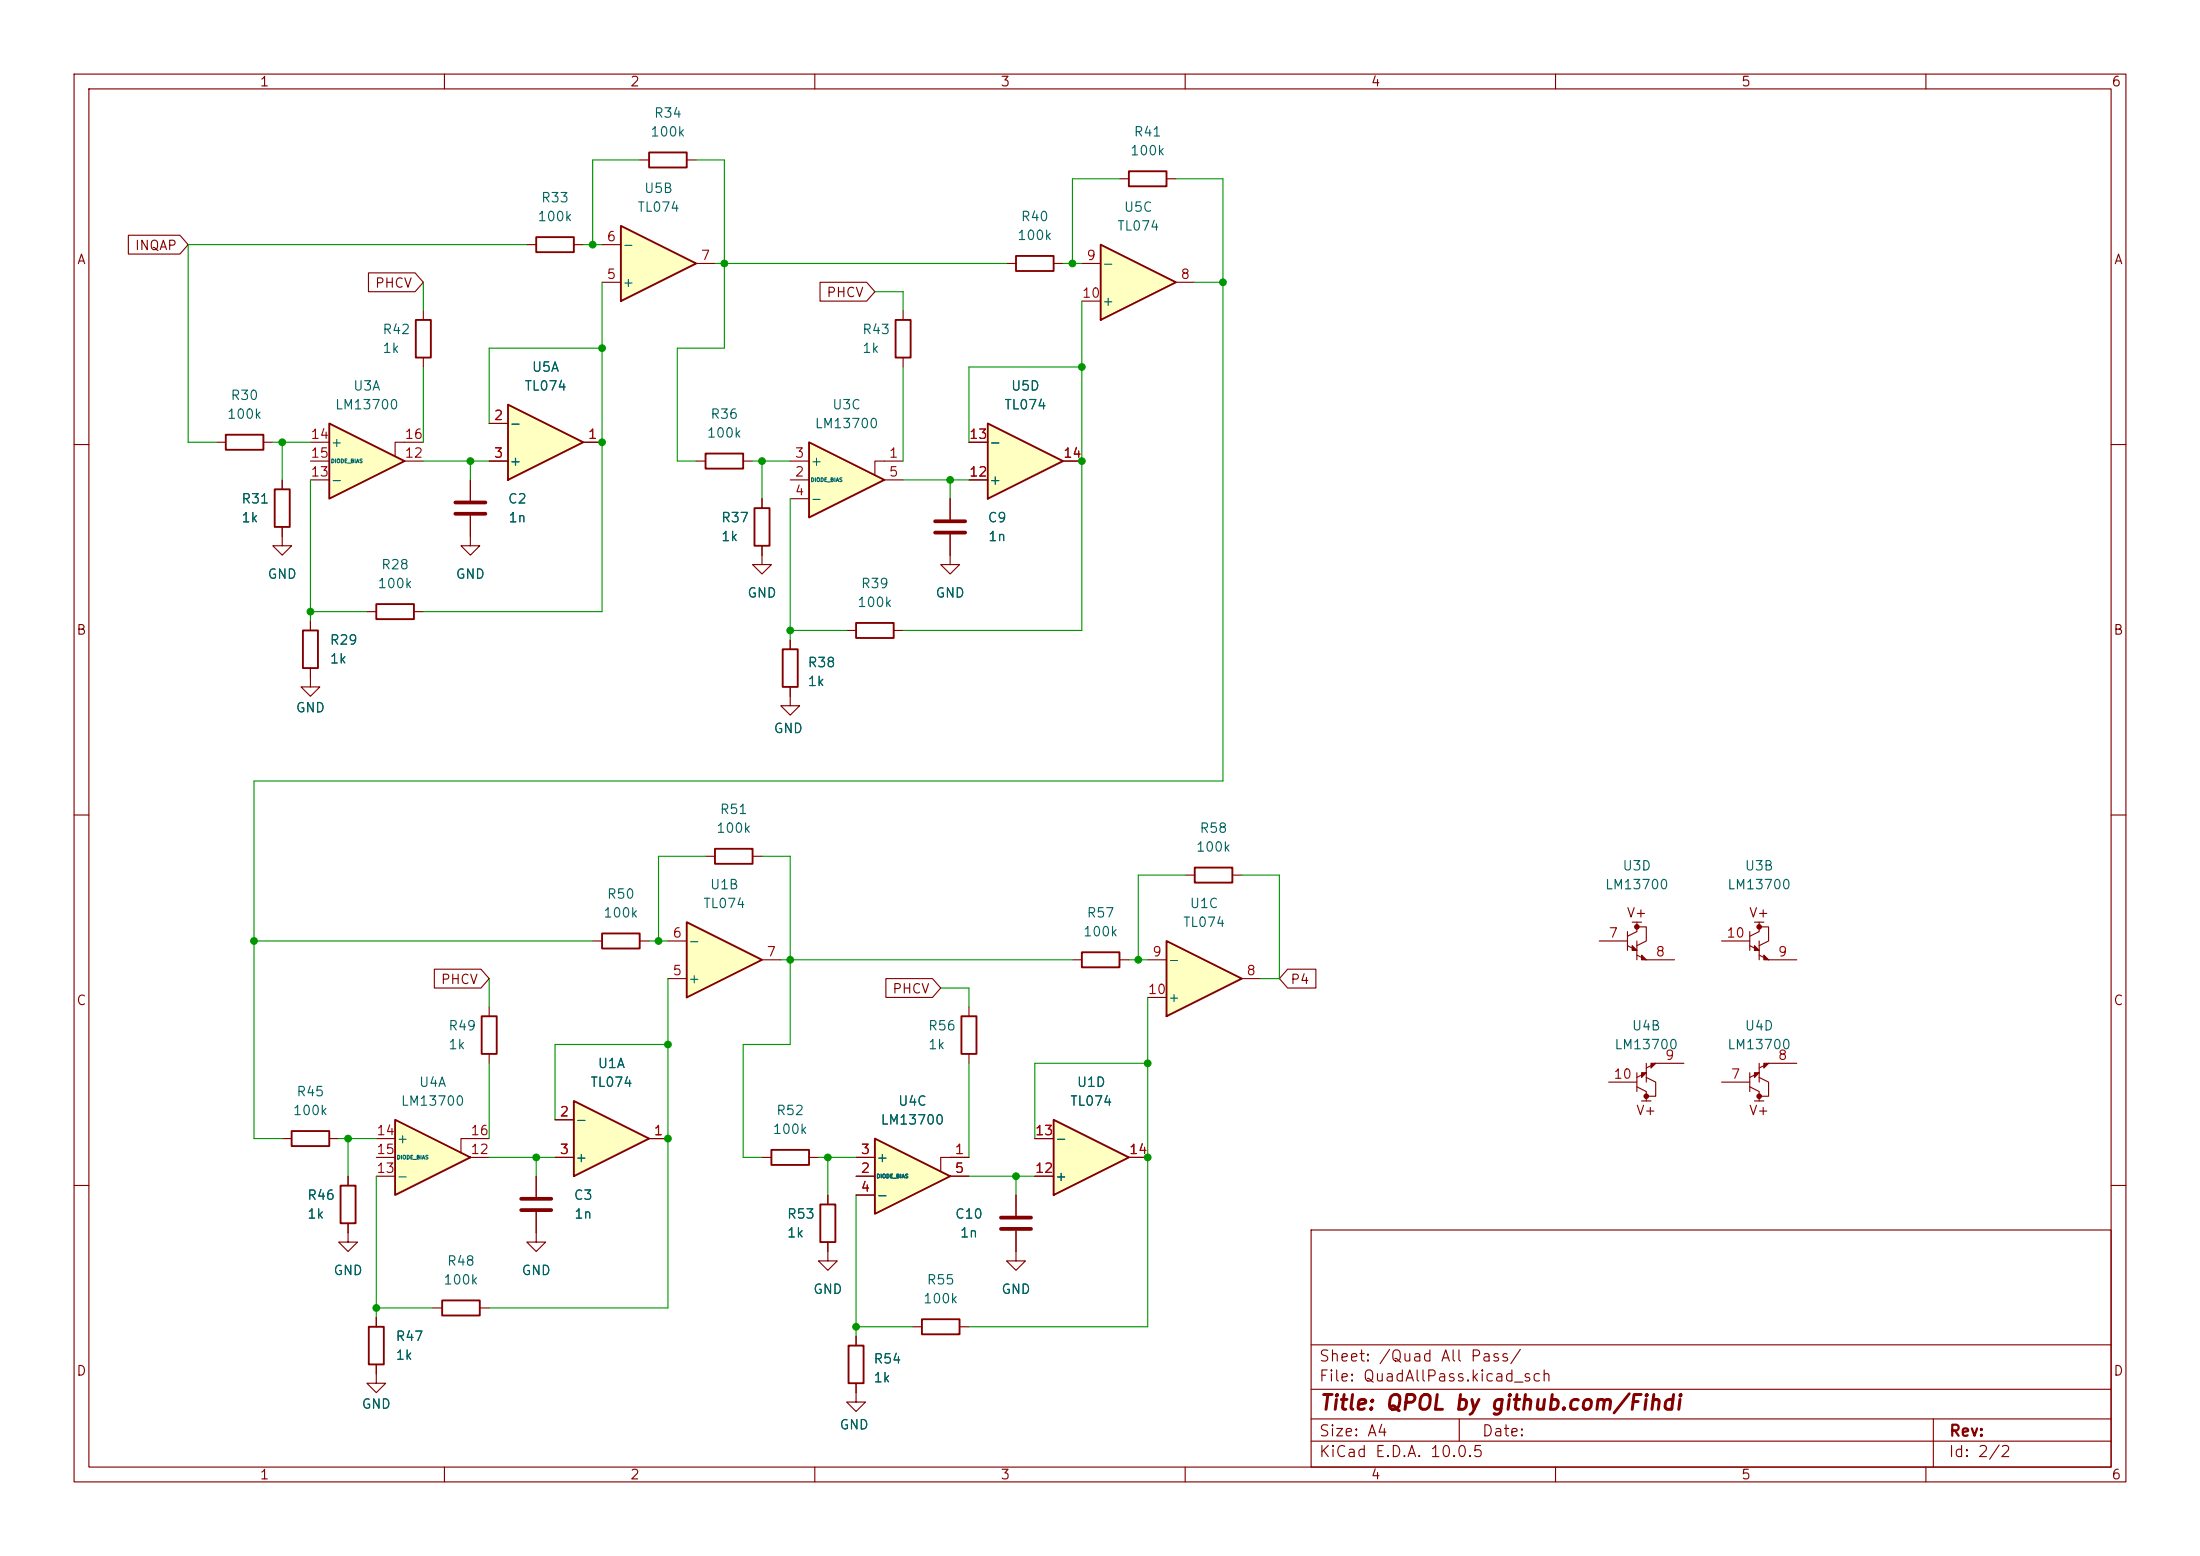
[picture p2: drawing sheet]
<svg xmlns="http://www.w3.org/2000/svg" width="297mm" height="210mm" viewBox="0 0 297 210" stroke-linecap="round" stroke-linejoin="round" font-family="sans-serif">
<g fill="none" stroke="#840000" stroke-width=".15">
<path d="M10 10h277v190h-277zM12 12h273v186h-273zM60 10v2M110 10v2M160 10v2M210 10v2M260 10v2M10 60h2M285 60h2M10 110h2M285 110h2M102.9 156.2h1.2"/>
<path d="M109.2 156.2h1.3M10 160h2M111.8 161.3v1.3M111.8 167.6v1.3M177 166h108v32h-108zM285 160h2M60 198v2M110 198v2M160 198v2M177 194.5h108M177 191.5h108M177 187.5h108"/>
<path d="M177 181.5h108M197 191.5v3M210 198v2M260 198v2M261 191.5v6.5"/>
</g>
<path d="M104.1 155.2h5.1v2h-5.1zM110.7 162.6h2.1v5h-2.1z" fill="none" stroke="#840000" stroke-width=".25"/>
<path d="M118.1 153.7l10.2 5.1-10.2 5z" fill="#ffffc2"/>
<path d="M130.8 135.9v1.3M115.6 156.2h2.5M115.6 158.8h2.5M128.3 158.8h2.5M130.8 156.2h-3.8v1.9M130.8 142.2v1.3M115.6 161.3h2.5M137.2 161.3v2.8M137.2 166.1v2.8" fill="none" stroke="#840000" stroke-width=".15"/>
<path d="M129.8 137.2h2v5h-2zM118.1 153.7l10.2 5.1-10.2 5z" fill="none" stroke="#840000" stroke-width=".25"/>
<path d="M135.1 164.3h4.1M135.1 165.9h4.1" fill="none" stroke="#840000" stroke-width=".51"/>
<path d="M77.5 148.6l10.1 5.1-10.1 5.1z" fill="#ffffc2"/>
<path d="M77.5 148.6l10.1 5.1-10.1 5.1z" fill="none" stroke="#840000" stroke-width=".25"/>
<path d="M74.9 151.1h2.6M74.9 156.2h2.6M87.6 153.7h2.6" fill="none" stroke="#840000" stroke-width=".15"/>
<path d="M92.7 124.5l10.2 5-10.2 5.1z" fill="#ffffc2"/>
<path d="M92.7 124.5l10.2 5-10.2 5.1zM146 128.5h5.1v2.1h-5.1z" fill="none" stroke="#840000" stroke-width=".25"/>
<g fill="none" stroke="#840000" stroke-width=".15">
<path d="M90.2 132.1h2.5M90.2 127h2.5M102.9 129.5h2.5M144.8 129.5h1.2M151.1 129.5h1.3M215.9 127h3.8M219.7 125.7v2.6M219.7 127.6l1.3 .7M220.3 124.5h1.3M221 124.5v1.2l-1.3 .7M221 125.1h1.2v1.9l-1.2 .6M221 128.9l1.2 .6h3.9"/>
<path d="M221 127v2.5"/>
</g>
<circle cx="221" cy="125.1" r=".25" fill="#840000" stroke="#840000" stroke-width=".25"/>
<g fill="#840000" stroke="#840000" stroke-width=".15">
<path d="M220.3 127.6l.7 .7h-.7z"/>
<path d="M221.6 128.9l.6 .6h-.6z"/>
</g>
<path d="M133.3 57.2l10.2 5-10.2 5.1z" fill="#ffffc2"/>
<path d="M120.9 43.2h2v5.1h-2zM133.3 57.2l10.2 5-10.2 5.1zM105.7 87.6h2v5.1h-2zM96.5 114.6h5.1v2h-5.1zM161.3 117.1h5.1v2h-5.1z" fill="none" stroke="#840000" stroke-width=".25"/>
<g fill="none" stroke="#840000" stroke-width=".15">
<path d="M121.9 41.9v1.3M121.9 48.3v1.2M130.8 59.7h2.5M128.3 72.1v4.1h1.2l-1.2 1.3-1.3-1.3h1.3M128.3 67.3v2.8M130.8 64.8h2.5M143.5 62.2h2.5M106.7 92.7v2.6h1.2l-1.2 1.2-1.3-1.2h1.3M106.7 86.4v1.2M95.2 115.6h1.3M101.6 115.6h1.3M160 118.1h1.3"/>
<path d="M166.4 118.1h1.2"/>
</g>
<path d="M126.2 70.4h4.1M126.2 71.9h4.1" fill="none" stroke="#840000" stroke-width=".51"/>
<path d="M83.8 30.5l10.2 5.1-10.2 5z" fill="#ffffc2"/>
<path d="M83.8 30.5l10.2 5.1-10.2 5z" fill="none" stroke="#840000" stroke-width=".25"/>
<path d="M81.3 38.1h2.5M81.3 33h2.5M94 35.6h2.5" fill="none" stroke="#840000" stroke-width=".15"/>
<path d="M157.5 127l10.1 5.1-10.1 5.1z" fill="#ffffc2"/>
<path d="M72.4 32h5.1v2h-5.1zM56.1 43.2h2.1v5.1h-2.1zM101.9 68.6h2v5.1h-2zM157.5 127l10.1 5.1-10.1 5.1z" fill="none" stroke="#840000" stroke-width=".25"/>
<path d="M71.1 33h1.3M77.5 33h1.2M57.1 41.9v1.3M57.1 48.3v1.2M102.9 73.7v2.5h1.2l-1.2 1.3-1.3-1.3h1.3M102.9 67.3v1.3M154.9 129.5h2.6M154.9 134.6h2.6M167.6 132.1h2.6" fill="none" stroke="#840000" stroke-width=".15"/>
<path d="M109.2 59.7l10.2 5.1-10.2 5.1z" fill="#ffffc2"/>
<g fill="none" stroke="#840000" stroke-width=".15">
<path d="M29.2 59.7h1.3M35.6 59.7h1.2M63.5 69.6v4.1h1.3l-1.3 1.2-1.3-1.2h1.3M63.5 64.8v2.8M106.7 62.2h2.5M106.7 64.8h2.5M106.7 67.3h2.5M119.4 64.8h2.5M121.9 62.2h-3.8v1.9M114.3 85.1h1.3M120.6 85.1h1.3M47 158.8v1.2"/>
<path d="M47 165.1v2.5h1.3l-1.3 1.3-1.3-1.3h1.3M58.4 176.5h1.3M64.8 176.5h1.2"/>
</g>
<path d="M30.5 58.7h5.1v2h-5.1zM109.2 59.7l10.2 5.1-10.2 5.1zM115.6 84.1h5v2h-5zM46 160h2v5.1h-2zM59.7 175.5h5.1v2h-5.1z" fill="none" stroke="#840000" stroke-width=".25"/>
<path d="M61.5 67.8h4M61.5 69.3h4" fill="none" stroke="#840000" stroke-width=".51"/>
<path d="M53.3 151.1l10.2 5.1-10.2 5.1z" fill="#ffffc2"/>
<path d="M50.8 156.2h2.5M50.8 158.8h2.5M50.8 153.7h2.5M63.5 156.2h2.5M66 153.7h-3.8v1.9" fill="none" stroke="#840000" stroke-width=".15"/>
<path d="M53.3 151.1l10.2 5.1-10.2 5.1z" fill="none" stroke="#840000" stroke-width=".25"/>
<path d="M44.4 57.2l10.2 5-10.2 5.1z" fill="#ffffc2"/>
<path d="M41.9 59.7h2.5M57.1 59.7h-3.8v1.9M38.1 71.1v2.6h1.3l-1.3 1.2-1.3-1.2h1.3M38.1 64.8v1.2M41.9 62.2h2.5M41.9 64.8h2.5M54.6 62.2h2.5M41.9 90.2v2.5h1.3l-1.3 1.3-1.3-1.3h1.3M41.9 83.8v1.3M49.5 82.6h1.3M55.9 82.6h1.2" fill="none" stroke="#840000" stroke-width=".15"/>
<path d="M44.4 57.2l10.2 5-10.2 5.1zM37.1 66h2v5.1h-2zM40.9 85.1h2v5.1h-2zM50.8 81.5h5.1v2.1h-5.1z" fill="none" stroke="#840000" stroke-width=".25"/>
<path d="M68.6 54.6l10.1 5.1-10.1 5.1z" fill="#ffffc2"/>
<path d="M87.6 20.6h5.1v2h-5.1zM137.2 34.5h5v2.1h-5zM68.6 54.6l10.1 5.1-10.1 5.1zM65 137.2h2.1v5h-2.1zM81.3 126h5.1v2h-5.1zM124.5 178.1h5v2h-5zM114.6 181.6h2v5.1h-2z" fill="none" stroke="#840000" stroke-width=".25"/>
<g fill="none" stroke="#840000" stroke-width=".15">
<path d="M86.4 21.6h1.2M92.7 21.6h1.3M135.9 35.6h1.3M142.2 35.6h1.3M66 57.2h2.6M78.7 59.7h2.6M66 62.2h2.6M66 135.9v1.3M80 127h1.3M86.4 127h1.2M232.4 127h3.8M236.2 125.7v2.6"/>
<path d="M236.2 127.6l1.3 .7M236.9 124.5h1.2M237.5 124.5v1.2l-1.3 .7M237.5 125.1h1.3v1.9l-1.3 .6M237.5 127v2.5M237.5 128.9l1.3 .6h3.8M66 142.2v1.3M72.4 158.8v2.7M217.2 146.1h3.8M221 146.7l1.2 .6v1.3M221 144.8v2.5M221.6 148.6h1.3"/>
<path d="M222.2 145.4l1.3 .7v1.9h-1.3M222.2 144.8l-1.2 .6M222.2 143.5v2.6M227.3 143.5h-3.8l-1.3 .6M232.4 146.1h3.8M236.2 146.7l1.3 .6v1.3M236.2 144.8v2.5M236.9 148.6h1.2M237.5 145.4l1.3 .7v1.9h-1.3M237.5 144.8l-1.3 .6M237.5 143.5v2.6M242.6 143.5h-3.8l-1.3 .6"/>
<path d="M72.4 163.6v4h1.3l-1.3 1.3-1.3-1.3h1.3M123.2 179.1h1.3M129.5 179.1h1.3M115.6 186.7v2.5h1.2l-1.2 1.3-1.3-1.3h1.3M115.6 180.3v1.3"/>
</g>
<path d="M70.4 161.8h4M70.4 163.3h4" fill="none" stroke="#840000" stroke-width=".51"/>
<g fill="#840000" stroke="#840000" stroke-width=".25">
<circle cx="237.5" cy="148" r=".25"/>
<circle cx="222.2" cy="148" r=".25"/>
<circle cx="237.5" cy="125.1" r=".25"/>
</g>
<g fill="#840000" stroke="#840000" stroke-width=".15">
<path d="M236.9 144.8h.6l-.6 .6z"/>
<path d="M238.1 143.5h.7l-.7 .6z"/>
<path d="M221.6 144.8h.6l-.6 .6z"/>
<path d="M222.9 143.5h.6l-.6 .6z"/>
<path d="M236.9 127.6l.6 .7h-.6z"/>
<path d="M238.1 128.9l.7 .6h-.7z"/>
</g>
<path d="M148.6 33l10.1 5.1-10.1 5.1z" fill="#ffffc2"/>
<path d="M148.6 33l10.1 5.1-10.1 5.1zM152.4 23.1h5.1v2h-5.1zM95.2 61.2h5.1v2h-5.1zM39.4 152.7h5v2h-5zM49.8 179.1h2v5.1h-2z" fill="none" stroke="#840000" stroke-width=".25"/>
<path d="M146 35.6h2.6M151.1 24.1h1.3M157.5 24.1h1.2M158.7 38.1h2.6M146 40.6h2.6M94 62.2h1.2M100.3 62.2h1.3M38.1 153.7h1.3M44.4 153.7h1.3M50.8 177.8v1.3M111.8 168.9v1.3h1.2l-1.2 1.3-1.3-1.3h1.3M50.8 184.2v2.5h1.3l-1.3 1.3-1.3-1.3h1.3" fill="none" stroke="#840000" stroke-width=".15"/>
<path d="M142.2 151.1l10.2 5.1-10.2 5.1z" fill="#ffffc2"/>
<path d="M142.2 151.1l10.2 5.1-10.2 5.1z" fill="none" stroke="#840000" stroke-width=".25"/>
<g fill="none" stroke="#840000" stroke-width=".15">
<path d="M17.3 31.7h7l1.1 1.3-1.1 1.3h-7zM49.7 36.8h6.3l1.1 1.3-1.1 1.3h-6.3zM110.7 38.1h6.3l1.1 1.3-1.1 1.2h-6.3zM66 57.2h2.6M78.7 59.7h2.6M130.8 59.7h2.5M38.1 64.8v1.2M38.1 71.1v1.3M63.5 64.8v2.8M63.5 69.6v2.8M66 62.2h2.6M102.9 67.3v1.3"/>
<path d="M102.9 73.7v1.2M128.3 67.3v2.8M128.3 72.1v2.8M130.8 64.8h2.5M143.5 62.2h2.5M41.9 83.8v1.3M41.9 90.2v1.2M106.7 86.4v1.2M106.7 92.7v1.3M58.6 130.8h6.3l1.1 1.3-1.1 1.3h-6.3zM119.6 132.1h6.3l1.1 1.3-1.1 1.2h-6.3zM173.8 130.8h3.8v2.6h-3.8l-1.1-1.3z"/>
<path d="M47 158.8v1.2M72.4 158.8v2.7M74.9 156.2h2.6M74.9 151.1h2.6M87.6 153.7h2.6M115.6 158.8h2.5M115.6 156.2h2.5M128.3 158.8h2.5M128.3 156.2h2.5M139.7 158.8h2.5M139.7 153.7h2.5M152.4 156.2h2.5"/>
<path d="M47 165.1v1.3M50.8 177.8v1.3M72.4 163.6v2.8M111.8 161.3v1.3M111.8 167.6v1.3M115.6 161.3h2.5M137.2 166.1v4.1h1.2l-1.2 1.3-1.3-1.3h1.3M137.2 161.3v2.8M50.8 184.2v1.2M115.6 180.3v1.3M115.6 186.7v1.3"/>
</g>
<g fill="none" stroke="#009600" stroke-width=".15">
<path d="M57.1 38.1v3.8M71.1 33h-45.7v26.7h3.8M78.7 33h2.6M81.3 38.1v44.5h-24.2M86.4 21.6h-6.4v11.4M94 21.6h3.8v25.4h-6.4v15.2h2.6M96.5 35.6h39.4M118.1 39.4h3.8v2.5M143.5 35.6h2.5M151.1 24.1h-6.3v11.5M158.7 24.1h6.4v81.3h-130.8v48.3h3.8M161.3 38.1h3.8"/>
<path d="M36.8 59.7h5.1M38.1 59.7v5.1M57.1 49.5v10.2M81.3 47h-15.3v10.2M121.9 49.5v12.7M146 40.6v44.5h-24.1M146 49.5h-15.2v10.2M41.9 64.8v19M57.1 62.2h8.9M63.5 62.2v2.6M101.6 62.2h5.1M102.9 62.2v5.1"/>
<path d="M106.7 67.3v19.1M121.9 64.8h8.9M128.3 64.8v2.5M41.9 82.6h7.6M106.7 85.1h7.6M95.2 115.6h-6.3v11.4M102.9 115.6h3.8v25.4h-6.4v15.2h2.6M160 118.1h-6.3v11.4M167.6 118.1h5.1v14h-2.5M34.3 127h45.7M66 132.1v3.8M87.6 127h2.6"/>
<path d="M90.2 132.1v44.4h-24.2M105.4 129.5h39.4M127 133.4h3.8v2.5M152.4 129.5h2.5M154.9 134.6v44.5h-24.1M45.7 153.7h5.1M47 153.7v5.1M50.8 158.8v19M66 143.5v10.2M66 156.2h8.9M72.4 156.2v2.6M90.2 141h-15.3v10.1"/>
<path d="M110.5 156.2h5.1M111.8 156.2v5.1M130.8 143.5v12.7M130.8 158.8h8.9M137.2 158.8v2.5M154.9 143.5h-15.2v10.2M50.8 176.5h7.6M115.6 179.1h7.6M115.6 161.3v19"/>
</g>
<g fill="#009600" stroke="#009600" stroke-width=".14">
<circle cx="146" cy="49.5" r=".46"/>
<circle cx="146" cy="62.2" r=".46"/>
<circle cx="128.3" cy="64.8" r=".46"/>
<circle cx="106.7" cy="85.1" r=".46"/>
<circle cx="102.9" cy="62.2" r=".46"/>
<circle cx="41.9" cy="82.6" r=".46"/>
<circle cx="34.3" cy="127" r=".46"/>
<circle cx="47" cy="153.7" r=".46"/>
<circle cx="50.8" cy="176.5" r=".46"/>
<circle cx="106.7" cy="129.5" r=".46"/>
<circle cx="154.9" cy="143.5" r=".46"/>
<circle cx="153.7" cy="129.5" r=".46"/>
<circle cx="154.9" cy="156.2" r=".46"/>
<circle cx="137.2" cy="158.8" r=".46"/>
<circle cx="111.8" cy="156.2" r=".46"/>
<circle cx="90.2" cy="153.7" r=".46"/>
<circle cx="115.6" cy="179.1" r=".46"/>
<circle cx="81.3" cy="59.7" r=".46"/>
<circle cx="38.1" cy="59.7" r=".46"/>
<circle cx="63.5" cy="62.2" r=".46"/>
<circle cx="80" cy="33" r=".46"/>
<circle cx="81.3" cy="47" r=".46"/>
<circle cx="72.4" cy="156.2" r=".46"/>
<circle cx="90.2" cy="141" r=".46"/>
<circle cx="88.9" cy="127" r=".46"/>
<circle cx="165.1" cy="38.1" r=".46"/>
<circle cx="144.8" cy="35.6" r=".46"/>
<circle cx="97.8" cy="35.6" r=".46"/>
</g>
<text font-size="2" fill="#840000" x="178" y="190.8">Title: QPOL by github.com/Fihdi</text>
<g font-size="1.5" fill="#840000">
<text x="178" y="184.1">Sheet: /Quad All Pass/</text>
<text x="178" y="186.8">File: QuadAllPass.kicad_sch</text>
<text x="178" y="197">KiCad E.D.A. 10.0.5</text>
<text x="178" y="194.2">Size: A4</text>
<text x="200" y="194.2">Date:</text>
<text x="263" y="197">Id: 2/2</text>
<text x="263" y="194.2">Rev:</text>
</g>
<g font-size="1.3" fill="#840000">
<text x="35" y="12">1</text>
<text x="85" y="12">2</text>
<text x="135" y="12">3</text>
<text x="185" y="12">4</text>
<text x="235" y="12">5</text>
<text x="285" y="12">6</text>
<text x="10.3" y="36">A</text>
<text x="18.1" y="34.1">INQAP</text>
<text x="285.3" y="36">A</text>
<text x="50.5" y="39.2">PHCV</text>
<text x="111.5" y="40.4">PHCV</text>
<text x="10.2" y="86">B</text>
<text x="285.2" y="86">B</text>
<text x="219.5" y="124.2">V+</text>
<text x="236" y="124.2">V+</text>
<text x="10.2" y="136">C</text>
<text x="59.4" y="133.1">PHCV</text>
<text x="120.4" y="134.4">PHCV</text>
<text x="174.1" y="133.1">P4</text>
<text x="285.2" y="136">C</text>
<text x="220.8" y="150.8">V+</text>
<text x="236" y="150.8">V+</text>
<text x="10.2" y="186">D</text>
<text x="285.2" y="186">D</text>
<text x="35" y="200">1</text>
<text x="85" y="200">2</text>
<text x="135" y="200">3</text>
<text x="185" y="200">4</text>
<text x="235" y="200">5</text>
<text x="285" y="200">6</text>
</g>
<g font-size="1.3" fill="#006464">
<text x="88.2" y="16.2">R34</text>
<text x="87.7" y="18.7">100k</text>
<text x="152.5" y="21.3">100k</text>
<text x="153" y="18.7">R41</text>
<text x="73" y="27.6">R33</text>
<text x="86" y="28.9">TL074</text>
<text x="86.9" y="26.4">U5B</text>
<text x="151.6" y="28.9">U5C</text>
<text x="72.5" y="30.2">100k</text>
<text x="83.9" y="34">-</text>
<text x="137.2" y="32.7">100k</text>
<text x="137.7" y="30.2">R40</text>
<text x="150.7" y="31.4">TL074</text>
<text x="83.9" y="39.1">+</text>
<text x="148.7" y="36.5">-</text>
<text x="148.7" y="41.6">+</text>
<text x="51.5" y="45.4">R42</text>
<text x="51.5" y="48">1k</text>
<text x="116.3" y="45.4">R43</text>
<text x="116.3" y="48">1k</text>
<text x="47.6" y="53">U3A</text>
<text x="70.7" y="53">TL074</text>
<text x="71.7" y="50.5">U5A</text>
<text x="136.4" y="53">U5D</text>
<text x="30.6" y="56.8">100k</text>
<text x="31" y="54.3">R30</text>
<text x="45.1" y="55.6">LM13700</text>
<text x="68.7" y="58.1">-</text>
<text x="95.3" y="59.4">100k</text>
<text x="95.8" y="56.8">R36</text>
<text x="109.9" y="58.1">LM13700</text>
<text x="112.3" y="55.6">U3C</text>
<text x="135.5" y="55.6">TL074</text>
<text x="44.6" y="65.7">-</text>
<text x="44.6" y="60.7">+</text>
<text x="68.7" y="63.2">+</text>
<text x="109.3" y="63.2">+</text>
<text x="133.5" y="65.7">+</text>
<text x="133.5" y="60.7">-</text>
<text x="32.5" y="68.3">R31</text>
<text x="32.5" y="70.8">1k</text>
<text x="68.5" y="68.3">C2</text>
<text x="68.5" y="70.8">1n</text>
<text x="97.3" y="70.8">R37</text>
<text x="109.3" y="68.3">-</text>
<text x="133.3" y="70.8">C9</text>
<text x="51.4" y="77.2">R28</text>
<text x="97.3" y="73.4">1k</text>
<text x="133.3" y="73.4">1n</text>
<text x="36" y="78.4">GND</text>
<text x="50.9" y="79.7">100k</text>
<text x="61.4" y="78.4">GND</text>
<text x="100.8" y="81">GND</text>
<text x="115.7" y="82.2">100k</text>
<text x="116.1" y="79.7">R39</text>
<text x="126.2" y="81">GND</text>
<text x="44.4" y="87.3">R29</text>
<text x="44.4" y="89.9">1k</text>
<text x="109" y="90.4">R38</text>
<text x="109" y="92.9">1k</text>
<text x="39.8" y="96.5">GND</text>
<text x="104.4" y="99.3">GND</text>
<text x="96.6" y="112.7">100k</text>
<text x="97.1" y="110.2">R51</text>
<text x="161.9" y="112.7">R58</text>
<text x="161.4" y="115.3">100k</text>
<text x="218.9" y="117.8">U3D</text>
<text x="235.5" y="117.8">U3B</text>
<text x="81.4" y="124.2">100k</text>
<text x="81.8" y="121.6">R50</text>
<text x="94.9" y="122.9">TL074</text>
<text x="95.8" y="120.3">U1B</text>
<text x="146.6" y="124.2">R57</text>
<text x="159.6" y="125.4">TL074</text>
<text x="160.5" y="122.9">U1C</text>
<text x="216.6" y="120.3">LM13700</text>
<text x="233.1" y="120.3">LM13700</text>
<text x="92.8" y="128">-</text>
<text x="146.1" y="126.7">100k</text>
<text x="157.6" y="130.5">-</text>
<text x="92.8" y="133">+</text>
<text x="157.6" y="135.6">+</text>
<text x="60.4" y="139.4">R49</text>
<text x="60.4" y="141.9">1k</text>
<text x="125.2" y="139.4">R56</text>
<text x="125.2" y="141.9">1k</text>
<text x="217.9" y="141.9">LM13700</text>
<text x="220.2" y="139.4">U4B</text>
<text x="233.1" y="141.9">LM13700</text>
<text x="235.5" y="139.4">U4D</text>
<text x="39.9" y="148.3">R45</text>
<text x="54" y="149.6">LM13700</text>
<text x="56.5" y="147">U4A</text>
<text x="79.6" y="147">TL074</text>
<text x="80.6" y="144.5">U1A</text>
<text x="121.2" y="149.6">U4C</text>
<text x="144.4" y="149.6">TL074</text>
<text x="145.3" y="147">U1D</text>
<text x="39.5" y="150.8">100k</text>
<text x="53.4" y="154.6">+</text>
<text x="77.6" y="152.1">-</text>
<text x="104.2" y="153.4">100k</text>
<text x="104.7" y="150.8">R52</text>
<text x="118.8" y="152.1">LM13700</text>
<text x="142.3" y="154.6">-</text>
<text x="53.4" y="159.7">-</text>
<text x="77.6" y="157.2">+</text>
<text x="118.2" y="157.2">+</text>
<text x="142.3" y="159.7">+</text>
<text x="41.4" y="162.3">R46</text>
<text x="41.4" y="164.8">1k</text>
<text x="77.4" y="162.3">C3</text>
<text x="77.4" y="164.8">1n</text>
<text x="106.2" y="164.8">R53</text>
<text x="106.2" y="167.3">1k</text>
<text x="118.2" y="162.3">-</text>
<text x="128.8" y="164.8">C10</text>
<text x="129.5" y="167.3">1n</text>
<text x="44.9" y="172.4">GND</text>
<text x="59.8" y="173.7">100k</text>
<text x="60.3" y="171.1">R48</text>
<text x="70.3" y="172.4">GND</text>
<text x="125" y="173.7">R55</text>
<text x="109.7" y="175">GND</text>
<text x="124.5" y="176.2">100k</text>
<text x="135.1" y="175">GND</text>
<text x="53.3" y="181.3">R47</text>
<text x="53.3" y="183.8">1k</text>
<text x="117.8" y="184.4">R54</text>
<text x="48.7" y="190.4">GND</text>
<text x="117.8" y="186.9">1k</text>
<text x="113.3" y="193.2">GND</text>
</g>
<g font-size="1.3" fill="#a90000">
<text x="81.8" y="32.9">6</text>
<text x="94.5" y="35.4">7</text>
<text x="146.6" y="35.4">9</text>
<text x="81.8" y="38">5</text>
<text x="146" y="40.5">10</text>
<text x="159.3" y="38">8</text>
<text x="41.8" y="59.6">14</text>
<text x="54.5" y="59.6">16</text>
<text x="66.6" y="57">2</text>
<text x="79.3" y="59.6">1</text>
<text x="130.7" y="59.6">13</text>
<text x="41.8" y="64.6">13</text>
<text x="41.8" y="62.1">15</text>
<text x="54.5" y="62.1">12</text>
<text x="66.6" y="62.1">3</text>
<text x="107.2" y="64.6">2</text>
<text x="107.2" y="62.1">3</text>
<text x="119.9" y="62.1">1</text>
<text x="119.9" y="64.6">5</text>
<text x="130.7" y="64.6">12</text>
<text x="143.4" y="62.1">14</text>
<text x="107.2" y="67.2">4</text>
<text x="90.7" y="131.9">5</text>
<text x="90.7" y="126.9">6</text>
<text x="103.4" y="129.4">7</text>
<text x="155.5" y="129.4">9</text>
<text x="168.2" y="131.9">8</text>
<text x="217.1" y="126.9">7</text>
<text x="223.4" y="129.4">8</text>
<text x="233" y="126.9">10</text>
<text x="239.9" y="129.4">9</text>
<text x="154.9" y="134.5">10</text>
<text x="224.7" y="143.4">9</text>
<text x="239.9" y="143.4">8</text>
<text x="217.7" y="145.9">10</text>
<text x="233.6" y="145.9">7</text>
<text x="50.7" y="153.5">14</text>
<text x="63.4" y="153.5">16</text>
<text x="75.5" y="151">2</text>
<text x="88.2" y="153.5">1</text>
<text x="139.6" y="153.5">13</text>
<text x="50.7" y="158.6">13</text>
<text x="50.7" y="156.1">15</text>
<text x="63.4" y="156.1">12</text>
<text x="75.5" y="156.1">3</text>
<text x="116.1" y="158.6">2</text>
<text x="116.1" y="156.1">3</text>
<text x="116.1" y="161.2">4</text>
<text x="128.8" y="156.1">1</text>
<text x="128.8" y="158.6">5</text>
<text x="139.6" y="158.6">12</text>
<text x="152.3" y="156.1">14</text>
</g>
<g font-size=".5" fill="#006464">
<text x="44.6" y="62.6">DIODE_BIAS</text>
<text x="109.4" y="65.2">DIODE_BIAS</text>
<text x="53.5" y="156.6">DIODE_BIAS</text>
<text x="118.3" y="159.1">DIODE_BIAS</text>
</g>
</svg>
